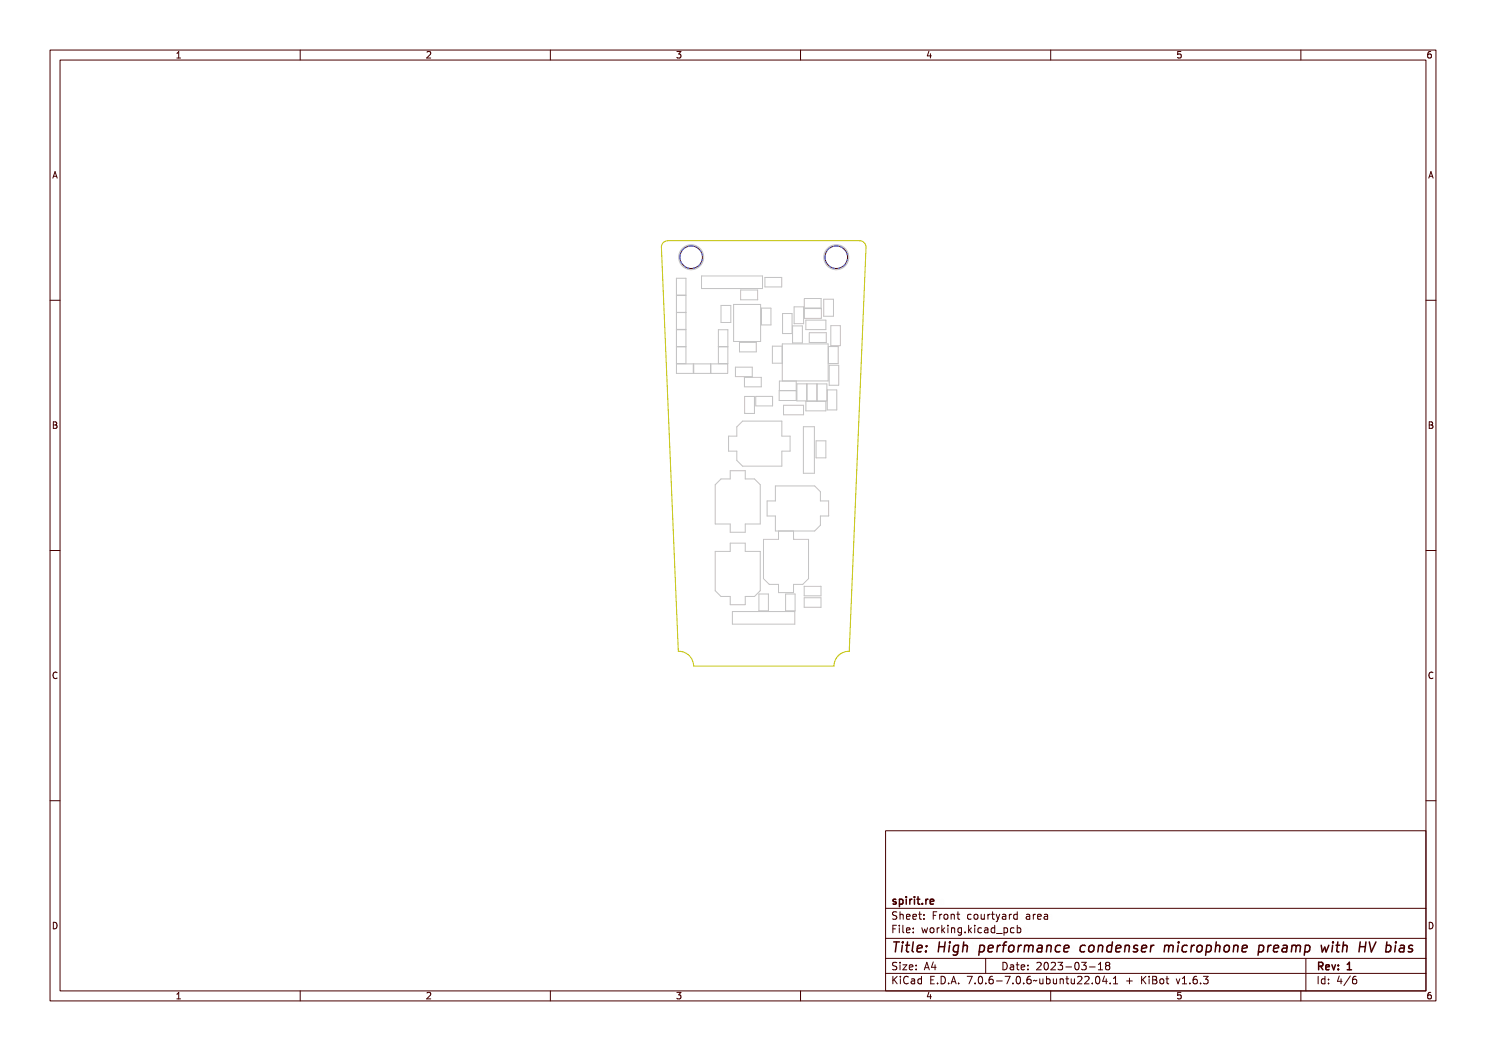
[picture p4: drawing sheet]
<svg xmlns="http://www.w3.org/2000/svg" width="297mm" height="210mm" viewBox="0 0 297 210" stroke-linecap="round" stroke-linejoin="round" font-family="sans-serif">
<g fill="none" stroke="#c2c2c2" stroke-width=".2">
<path d="M135.2 55.6h1.9v3.4h-1.9zM135.2 59h1.9v6.8h-1.9zM140.2 55.1h12.2v2.6h-12.2zM148 57.9h3.4v2h-3.4zM152.9 55.4h3.3v1.9h-3.3zM160.8 59.6h3.3v1.9h-3.3zM164.6 59.8h2v3.4h-2zM135.2 65.9h1.9v3.3h-1.9zM135.2 72.7h1.9v-3.4h-1.9v5.3h3.4v-1.9h-3.4M135.2 62.4h1.9M135.2 62.5h1.9M138.7 72.7h3.3v1.9h-3.3z"/>
<path d="M143.6 65.9h1.9v3.3h-1.9zM144.1 61h2v3.4h-2zM145.5 72.7h-1.9v-3.4h1.9l-.1 5.3h-3.3v-1.9h3.3M146.6 60.8h5.4v7.4h-5.4zM147 73.4h3.3v1.9h-3.3zM147.8 68.4h3.4v1.9h-3.4zM148.8 75.4h3.4v1.9h-3.4zM148.8 79.2h2v3.4h-2zM151.1 79.2h3.3v1.9h-3.3zM152.2 61.6h1.9v3.3h-1.9zM155.8 78v-1.9h3.3v3.9h-3.4v-1.9l3.4-.1M156.3 69.2h-1.9v3.4h1.9"/>
<path d="M156.4 68.7h9.1v7.4h-9.1zM156.4 62.6h1.9v4h-1.9zM158.4 65.1h2v3.4h-2zM158.7 61.3h1.9v3.4h-1.9zM159.3 76.7h1.9v3.4h-1.9zM160.8 61.7h3.4v1.9h-3.4zM161.1 64h4v1.9h-4zM161.3 76.7h4v3.4h-4zM161.7 66.5h3.4v1.9h-3.4zM163.3 76.7v3.4M165.3 77.9h1.9v4h-1.9zM165.6 69.2h1.9v3.4h-1.9z"/>
<path d="M165.7 73h1.9v4h-1.9zM166.1 65.1h1.9v4h-1.9zM142.9 96.9l1.2-1.2h1.8v-1.6h3v1.6h1.9l1.1 1.2v7.8h-3v1.7h-3v-1.7h-3zM148.4 84.1h7.9v3h1.6v3h-1.6v3h-7.9l-1.1-1.1v-1.9h-1.7v-3h1.7v-1.8zM155 97.1h7.8l1.2 1.2v1.8h1.6v3h-1.6v1.8l-1.2 1.2h-7.8v-3h-1.7v-3h1.7zM156.6 81h4v1.9h-4zM160.6 85.3h2.2v9.3h-2.2zM161.1 80.2h4v1.9h-4zM163.1 88.1h2v3.4h-2zM142.9 110.2h3v-1.7h3v1.7h3v7.8l-1.1 1.2h-1.9v1.6h-3v-1.6h-1.8l-1.2-1.2zM151.7 118.7h1.9v3.4h-1.9zM152.6 107.8h3v-1.7h3v1.7h3v7.8l-1.2 1.2h-1.8v1.6h-3v-1.6h-1.9l-1.1-1.2z"/>
<path d="M157 118.7h1.9v3.4h-1.9zM160.7 117.2h3.4v1.9h-3.4zM160.7 119.4h3.4v1.9h-3.4zM146.4 122.2h12.5v2.5h-12.5z"/>
<circle cx="138.1" cy="51.4" r="2.5"/>
<circle cx="167.1" cy="51.4" r="2.5"/>
</g>
<path d="M132.7 48.3l.8-.2h38.3a1.28 1.28 0 0 1 1.3 1.3l-3.4 80.7a2.96 2.96 0 0 0-3 3h-28.1a2.96 2.96 0 0 0-3-3l-3.4-80.7 .1-.4z" fill="none" stroke="#c2c200" stroke-width=".2"/>
<g fill="none" stroke="#000084" stroke-width=".2">
<circle cx="138.1" cy="51.4" r="2.25"/>
<circle cx="167.1" cy="51.4" r="2.25"/>
</g>
<g fill="none" stroke="#480000" stroke-width=".2">
<path d="M10 10h277v190h-277zM12 12h273v186h-273zM60 10v2M110 10v2M160 10v2M210 10v2M260 10v2M10 60h2M285 60h2M10 110h2M285 110h2M10 160h2"/>
<path d="M285 160h2M177 166h108v32h-108zM60 198v2M110 198v2M160 198v2M177 181.5h108M177 187.5h108M177 191.5h108M177 194.5h108M178.1 195.2h.2v.6l.6-.6h.3l-.6 .6 .6 .8h-.2l-.5-.7-.2 .2v.5h-.2zM178.2 185h.9v.2h-.7v.4h.6v.2h-.6v.7h-.2zM178.3 182.4l.5-.1h.2v.2a.31 .31 0 0 0-.5-.1 .31 .31 0 0 0 0 .5 .5 .5 0 0 1 .6 .6 .5 .5 0 0 1-.8 .2l-.1-.2a.34 .34 0 0 0 .4 .1 .34 .34 0 0 0 .1-.5 .47 .47 0 0 1-.5-.2 .47 .47 0 0 1 .1-.5z"/>
<path d="M178.3 192.5l.5-.1h.2v.2a.31 .31 0 0 0-.5-.1 .31 .31 0 0 0 0 .5 .5 .5 0 0 1 .6 .6 .5 .5 0 0 1-.8 .2l-.1-.2a.34 .34 0 0 0 .4 .1 .34 .34 0 0 0 .1-.5 .47 .47 0 0 1-.5-.2 .47 .47 0 0 1 .1-.5zM179.4 182.2h.2v.6a.35 .35 0 0 1 .4-.1 .35 .35 0 0 1 .2 .4v.6h-.2v-.8h-.4v.8h-.2zM179.5 185.4h.4v.9h.4v.2h-.9v-.2h.3v-.8h-.2zM179.5 192.8h.4v.9h.4v.1h-.9v-.1h.3v-.8h-.2zM179.5 195.6h.4v.9h.4v.1h-.9v-.1h.3v-.8h-.2zM179.7 184.9h.2v.3h-.2zM179.7 192.3h.2v.3h-.2zM179.7 195.1h.2v.3h-.2zM180.6 184.9h.4v1.3l.4 .1v.2l-.5-.2v-1.2h-.3zM180.6 192.8h.8l-.6 .9h.6v.1h-.8l.6-.9h-.6zM180.7 182.8l.1-.1a.49 .49 0 0 1 .5 0 .49 .49 0 0 1 .2 .5h-.8a.42 .42 0 0 0 .3 .4 .42 .42 0 0 0 .4-.1 .47 .47 0 0 1-.4 .3 .47 .47 0 0 1-.4-.3zM180.7 195.4a.4 .4 0 0 1 .4-.3 .4 .4 0 0 1 .4 .3 .56 .56 0 0 0-.8 .4 .56 .56 0 0 0 .5 .7l.3-.1a.43 .43 0 0 1-.5 .3 .43 .43 0 0 1-.4-.4v-.6z"/>
<path d="M180.8 182.9l.4-.1 .1 .3h-.6zM181.8 195.6l.3-.1a.43 .43 0 0 1 .5 .5v.6h-.1v-.1a.38 .38 0 0 1-.5 .2 .38 .38 0 0 1-.2-.5 .38 .38 0 0 1 .4-.2h.3a.35 .35 0 0 0-.3-.4 .35 .35 0 0 0-.4 .2zM181.9 182.8l.1-.1a.49 .49 0 0 1 .5 0 .49 .49 0 0 1 .2 .5h-.8a.42 .42 0 0 0 .3 .4 .42 .42 0 0 0 .5-.1 .47 .47 0 0 1-.5 .3 .47 .47 0 0 1-.4-.3zM181.9 185.5l.1-.1a.49 .49 0 0 1 .5 0 .49 .49 0 0 1 .2 .5h-.8a.42 .42 0 0 0 .3 .4 .42 .42 0 0 0 .5-.1 .47 .47 0 0 1-.5 .3 .47 .47 0 0 1-.4-.3zM181.9 192.9l.1-.1a.49 .49 0 0 1 .5 0 .49 .49 0 0 1 .2 .5h-.8a.42 .42 0 0 0 .3 .4 .42 .42 0 0 0 .5-.1 .47 .47 0 0 1-.5 .3 .47 .47 0 0 1-.4-.3zM182 196.2l.5-.1a.31 .31 0 0 1-.2 .4 .31 .31 0 0 1-.4-.1zM182 182.9l.4-.1 .1 .3h-.6zM182 185.6l.4-.1 .1 .3h-.6zM182 193l.4-.1 .1 .3h-.6zM183 195.7l.4-.2 .2 .2v-.6h.2v1.5h-.2v-.1a.42 .42 0 0 1-.5 .1 .42 .42 0 0 1-.2-.5zM183.2 195.8l.1-.1a.4 .4 0 0 1 .3 .4 .4 .4 0 0 1-.3 .4l-.2-.2zM183.2 182.3h.2v.4h.4v.1h-.4v.7l.4 .1v.1h-.4l-.1-.1-.1-.8h-.3v-.1h.3z"/>
<path d="M183.3 185.4h.2v.3h-.2zM183.3 186.2h.2v.3h-.2zM183.3 192.8h.2v.3h-.2zM183.3 193.6h.2v.2h-.2zM184.5 182.7h.2v.3h-.2zM184.5 183.5h.2v.2h-.2zM185.2 185.4h.2l.2 .8 .1-.5h.2l.2 .5 .1-.8h.2l-.2 1.1h-.2l-.2-.7-.2 .7h-.1zM185.4 195.2h.9v.2h-.7v.4h.6v.2h-.6v.5h.7v.1h-.9zM185.7 192.4h.2l.5 1.4h-.2l-.1-.3h-.5l-.1 .3h-.2zM185.8 192.6l.2 .7h-.4zM186.6 182.3h.9v.2h-.7v.4h.6v.2h-.6v.6h-.2zM186.8 185.6l.1-.1a.39 .39 0 0 1 .4 .4 .39 .39 0 0 1-.4 .4l-.1-.2z"/>
<path d="M186.9 196.4h.2v.2h-.2zM187.1 192.4h.2v.9h.2v.2h-.2v.3h-.2v-.3h-.6zM187.1 192.6v.7h-.4zM187.8 195.2a.76 .76 0 0 1 .9 .7 .76 .76 0 0 1-.9 .7zM188 195.4a.57 .57 0 0 1 .5 .5 .57 .57 0 0 1-.5 .6zM188 182.7h.2v.2v-.1a.29 .29 0 0 1 .3-.2 .29 .29 0 0 1 .3 .3 .37 .37 0 0 0-.5-.1 .37 .37 0 0 0-.1 .4v.5h-.2zM188 185.4h.2v.2v-.1a.29 .29 0 0 1 .3-.2 .29 .29 0 0 1 .3 .3 .37 .37 0 0 0-.5-.1 .37 .37 0 0 0-.1 .4v.6h-.2zM189.1 184.9h.1v.9l.5-.4h.2l-.4 .4 .5 .7h-.2l-.4-.6-.2 .1v.5h-.1zM189.2 182.9l.1-.1a.39 .39 0 0 1 .4 .4 .39 .39 0 0 1-.4 .4l-.1-.2zM189.3 196.4h.3v.2h-.3zM190.2 182.7h.2v.1a.35 .35 0 0 1 .4-.1 .35 .35 0 0 1 .3 .4v.6h-.2l-.1-.8h-.3l-.1 .8h-.2zM190.3 185.4h.4v.9h.4v.2h-.9v-.2h.4v-.8h-.3z"/>
<path d="M190.5 195.2h.3l.4 1.4h-.2l-.1-.3h-.5l-.1 .3h-.2zM190.6 184.9h.1v.3h-.1zM190.6 195.4l.2 .7h-.4zM191.4 185.4h.2v.1a.35 .35 0 0 1 .4-.1 .35 .35 0 0 1 .3 .4v.7h-.2l-.1-.9h-.3l-.1 .9h-.2zM191.7 182.3h.1v.4h.4v.1h-.4v.7l.4 .1v.1h-.4l-.1-.1v-.8h-.3v-.1h.3zM191.7 196.4h.3v.2h-.3zM192.7 185.5l.3-.2 .3 .2v-.1h.2v1a.53 .53 0 0 1-.8 .4v-.2a.36 .36 0 0 0 .4 .1 .36 .36 0 0 0 .2-.4l-.1 .1a.53 .53 0 0 1-.7-.3 .53 .53 0 0 1 .2-.6zM192.8 185.6l.1-.1a.39 .39 0 0 1 .4 .4 .39 .39 0 0 1-.4 .4l-.1-.2zM193.8 195.2h.9l-.5 1.4h-.2l.5-1.2h-.7zM194 182.8a.39 .39 0 0 1 .4-.2 .39 .39 0 0 1 .3 .3 .4 .4 0 0 0-.6 0 .4 .4 0 0 0 0 .6 .4 .4 0 0 0 .6 0 .45 .45 0 0 1-.6 .3 .45 .45 0 0 1-.3-.6zM194.1 186.2h.3v.3h-.3zM195.1 184.9h.2v.9l.4-.4h.3l-.5 .4 .5 .7h-.2l-.4-.6-.1 .1v.5h-.2z"/>
<path d="M195.2 182.9l.1-.1a.39 .39 0 0 1 .4 .4 .39 .39 0 0 1-.4 .4l-.1-.2zM195.3 196.4h.3v.2h-.3zM196.2 182.7h.2v.8l.2 .1 .3-.2v-.7h.2v1h-.2v-.1a.35 .35 0 0 1-.4 .2 .35 .35 0 0 1-.3-.5zM196.3 185.4h.5v.9h.3v.2h-.9v-.2h.4v-.8h-.3zM196.3 195.4a.57 .57 0 0 1 .7 0 .57 .57 0 0 1 .1 .8 .5 .5 0 0 1-.6 .5 .5 .5 0 0 1-.3-.8zM196.5 195.4a.61 .61 0 0 1 .4 1l-.1 .1a.61 .61 0 0 1-.4-1zM196.6 184.9h.2v.3h-.2zM197 191.5v3M197.6 185.5a.39 .39 0 0 1 .4-.2 .39 .39 0 0 1 .3 .3 .4 .4 0 0 0-.6 0 .4 .4 0 0 0 0 .6 .4 .4 0 0 0 .6 0 .45 .45 0 0 1-.6 .3 .45 .45 0 0 1-.3-.6zM197.6 182.7h.2v.2v-.1a.29 .29 0 0 1 .4-.2 .29 .29 0 0 1 .2 .3 .37 .37 0 0 0-.4-.1 .37 .37 0 0 0-.2 .4v.5h-.2zM197.7 196.4h.3v.2h-.3zM198.7 185.4l.2-.1a.43 .43 0 0 1 .6 .5v.7h-.2v-.2a.38 .38 0 0 1-.5 .2 .38 .38 0 0 1-.2-.5 .38 .38 0 0 1 .5-.2h.2a.35 .35 0 0 0-.3-.4 .35 .35 0 0 0-.3 .2z"/>
<path d="M198.7 195.4a.38 .38 0 0 1 .4-.3 .38 .38 0 0 1 .3 .3 .43 .43 0 0 0-.5 0 .43 .43 0 0 0-.1 .5 .46 .46 0 0 1 .7 .1 .46 .46 0 0 1-.2 .6 .46 .46 0 0 1-.7-.2zM198.8 186l.5-.1a.31 .31 0 0 1-.1 .4 .31 .31 0 0 1-.4-.1zM198.9 182.3h.2v.4h.4v.1h-.4v.7l.4 .1v.1h-.4l-.2-.1v-.8h-.3v-.1h.3zM199.8 182.7h.1l.4 .8 .3-.8h.2l-.3 .7a.68 .68 0 0 1-.7 .8l.4-.5zM199.9 185.5l.3-.2 .3 .2v-.6h.2v1.6h-.2v-.2a.42 .42 0 0 1-.5 .1 .42 .42 0 0 1-.2-.5zM200 196h.5v.2h-.5zM200 185.6l.1-.1a.39 .39 0 0 1 .4 .4 .39 .39 0 0 1-.4 .4l-.1-.2zM200.1 192.4a.76 .76 0 0 1 1 .7 .76 .76 0 0 1-1 .7zM200.3 192.6a.57 .57 0 0 1 .6 .5 .57 .57 0 0 1-.6 .6zM200.9 186.8l1.2 .1zM201 195.2h.9l-.5 1.4h-.2l.5-1.2h-.7zM201.1 182.7l.2-.1a.43 .43 0 0 1 .6 .5v.6h-.2v-.1a.38 .38 0 0 1-.5 .2 .38 .38 0 0 1-.2-.5 .38 .38 0 0 1 .5-.2h.2a.35 .35 0 0 0-.2-.4 .35 .35 0 0 0-.4 .2z"/>
<path d="M201.2 183.3l.5-.1a.31 .31 0 0 1-.1 .4 .31 .31 0 0 1-.4-.1zM201.4 192.8l.3-.1a.43 .43 0 0 1 .5 .5v.6h-.1v-.1a.38 .38 0 0 1-.5 .2 .38 .38 0 0 1-.2-.5 .38 .38 0 0 1 .4-.2h.3a.35 .35 0 0 0-.3-.4 .35 .35 0 0 0-.4 .2zM201.6 193.4l.5-.1a.31 .31 0 0 1-.2 .4 .31 .31 0 0 1-.4-.1zM202.2 185.4h.2v.1a.53 .53 0 0 1 .8 .3 .53 .53 0 0 1-.6 .7l-.2-.2v.6h-.2zM202.4 182.7h.2v.2l.1-.1a.29 .29 0 0 1 .3-.2 .29 .29 0 0 1 .2 .3 .37 .37 0 0 0-.4-.1 .37 .37 0 0 0-.2 .4v.5h-.2zM202.5 185.6l.1-.1a.4 .4 0 0 1 .4 .4 .4 .4 0 0 1-.4 .4l-.2-.2zM202.5 196.4h.3v.2h-.3zM202.8 192.4h.2v.4h.4v.1h-.4v.7l.4 .1v.1h-.4l-.2-.1v-.8h-.3v-.1h.3zM203.5 182.8l.3-.2 .3 .2v-.6h.2v1.5h-.2v-.1a.42 .42 0 0 1-.5 .1 .42 .42 0 0 1-.2-.5zM203.5 195.4a.57 .57 0 0 1 .8 0 .57 .57 0 0 1 0 .8 .5 .5 0 0 1-.6 .5 .5 .5 0 0 1-.3-.8zM203.6 185.5a.39 .39 0 0 1 .4-.2 .39 .39 0 0 1 .3 .3 .4 .4 0 0 0-.5 0 .4 .4 0 0 0 0 .6 .4 .4 0 0 0 .5 0 .45 .45 0 0 1-.6 .3 .45 .45 0 0 1-.2-.6zM203.6 182.9l.1-.1a.4 .4 0 0 1 .4 .4 .4 .4 0 0 1-.4 .4l-.1-.2z"/>
<path d="M203.7 195.4a.61 .61 0 0 1 .4 1l-.1 .1a.61 .61 0 0 1-.3-1zM203.9 192.9l.1-.1a.49 .49 0 0 1 .5 0 .49 .49 0 0 1 .2 .5h-.8a.42 .42 0 0 0 .3 .4 .42 .42 0 0 0 .5-.1 .47 .47 0 0 1-.5 .3 .47 .47 0 0 1-.4-.3zM204 193l.4-.1 .1 .3h-.6zM204.7 184.9h.1v.6a.53 .53 0 0 1 .8 .3 .53 .53 0 0 1-.6 .7l-.2-.2v.2h-.1zM204.9 185.6l.1-.1a.39 .39 0 0 1 .4 .4 .39 .39 0 0 1-.4 .4l-.1-.2zM204.9 196.4h.3v.2h-.3zM205.3 192.8h.2v.3h-.2zM205.3 193.6h.2v.2h-.2zM205.9 182.7l.3-.1a.43 .43 0 0 1 .5 .5v.6h-.2v-.1a.38 .38 0 0 1-.5 .2 .38 .38 0 0 1-.2-.5 .38 .38 0 0 1 .5-.2h.2a.35 .35 0 0 0-.2-.4 .35 .35 0 0 0-.4 .2zM205.9 195.4a.38 .38 0 0 1 .4-.3 .38 .38 0 0 1 .3 .3 .43 .43 0 0 0-.5 0 .43 .43 0 0 0-.1 .5 .46 .46 0 0 1 .7 .1 .46 .46 0 0 1-.2 .6 .46 .46 0 0 1-.6-.2zM206.1 183.3l.4-.1a.31 .31 0 0 1-.1 .4 .31 .31 0 0 1-.4-.1zM207 196l1-.1a.49 .49 0 0 1-.8 .1l-.2 .2z"/>
<path d="M207.2 182.7h.2v.2l.1-.1a.29 .29 0 0 1 .3-.2 .29 .29 0 0 1 .2 .3 .37 .37 0 0 0-.4-.1 .37 .37 0 0 0-.2 .4v.5h-.2zM207.4 192.5a.53 .53 0 0 1 .8 .1 .53 .53 0 0 1-.3 .7l-.3 .4h.7v.1h-.9l.3-.5a.4 .4 0 0 0 .3-.4 .4 .4 0 0 0-.3-.4l-.3 .2zM208.3 195.6h.1l.1 .8 .2 .1 .2-.2v-.7h.2v1h-.2v-.1a.35 .35 0 0 1-.4 .2 .35 .35 0 0 1-.2-.5zM208.3 182.8l.2-.1a.49 .49 0 0 1 .5 0 .49 .49 0 0 1 .2 .5h-.8a.42 .42 0 0 0 .3 .4 .42 .42 0 0 0 .4-.1 .47 .47 0 0 1-.4 .3 .47 .47 0 0 1-.4-.3zM208.5 182.9l.3-.1 .2 .3h-.6zM208.7 192.6a.57 .57 0 0 1 .7 0 .57 .57 0 0 1 .1 .8 .5 .5 0 0 1-.6 .5 .5 .5 0 0 1-.3-.8zM208.9 192.6a.61 .61 0 0 1 .3 1l-.1 .1a.61 .61 0 0 1-.3-1zM209.5 195.1h.2v.6a.53 .53 0 0 1 .7 .3 .53 .53 0 0 1-.6 .7l-.1-.2v.1h-.2zM209.5 182.7l.3-.1a.43 .43 0 0 1 .5 .5v.6h-.2v-.1a.38 .38 0 0 1-.5 .2 .38 .38 0 0 1-.2-.5 .38 .38 0 0 1 .5-.2h.2a.35 .35 0 0 0-.2-.4 .35 .35 0 0 0-.4 .2zM209.7 183.3l.4-.1a.31 .31 0 0 1-.1 .4 .31 .31 0 0 1-.4-.1zM209.7 195.8l.1-.1a.4 .4 0 0 1 .4 .4 .4 .4 0 0 1-.4 .4l-.1-.2zM209.8 192.5a.53 .53 0 0 1 .8 .1 .53 .53 0 0 1-.3 .7l-.3 .4h.7v.1h-.9l.3-.5a.4 .4 0 0 0 .3-.4 .4 .4 0 0 0-.3-.4l-.3 .2z"/>
<path d="M210 198v2M210.7 195.6h.2v.8l.2 .1 .2-.2v-.7h.2v1h-.2v-.1a.35 .35 0 0 1-.4 .2 .35 .35 0 0 1-.2-.5zM211 192.4a.46 .46 0 0 1 .6 0 .46 .46 0 0 1 .1 .6l-.1 .1a.47 .47 0 0 1 .2 .7 .47 .47 0 0 1-.7 0l-.1-.2a.35 .35 0 0 0 .5 .1 .35 .35 0 0 0 0-.5h-.3v-.2a.29 .29 0 0 0 .4-.1 .29 .29 0 0 0-.1-.4 .29 .29 0 0 0-.4 .1h-.1zM211.9 195.6h.2v.1a.35 .35 0 0 1 .4-.1 .35 .35 0 0 1 .2 .4v.6h-.2v-.8h-.4v.8h-.2zM212.4 193.2h.5v.2h-.5zM213.3 195.2h.2v.4h.4v.1h-.4v.7l.4 .1v.1h-.4l-.2-.1v-.8h-.3v-.1h.3zM213.5 192.6a.57 .57 0 0 1 .7 0 .57 .57 0 0 1 .1 .8 .5 .5 0 0 1-.6 .5 .5 .5 0 0 1-.3-.8zM213.7 192.6a.61 .61 0 0 1 .3 1v.1a.61 .61 0 0 1-.4-1zM214.3 195.6h.2v.8l.2 .1 .2-.2v-.7h.2v1h-.2v-.1a.35 .35 0 0 1-.4 .2 .35 .35 0 0 1-.2-.5zM214.6 192.4a.46 .46 0 0 1 .6 0 .46 .46 0 0 1 .1 .6l-.1 .1a.47 .47 0 0 1 .2 .7 .47 .47 0 0 1-.7 0l-.1-.2a.35 .35 0 0 0 .5 .1 .35 .35 0 0 0 0-.5h-.3v-.2a.29 .29 0 0 0 .4-.1 .29 .29 0 0 0-.1-.4 .29 .29 0 0 0-.4 .1h-.1zM215.5 195.3a.53 .53 0 0 1 .8 .1 .53 .53 0 0 1-.3 .7l-.3 .4h.6v.1h-.9l.4-.5a.4 .4 0 0 0 .3-.4 .4 .4 0 0 0-.3-.4l-.3 .2zM216 193.2h.5v.2h-.5z"/>
<path d="M216.7 195.3a.53 .53 0 0 1 .8 .1 .53 .53 0 0 1-.3 .7l-.3 .4h.6v.1h-.9l.4-.5a.4 .4 0 0 0 .3-.4 .4 .4 0 0 0-.3-.4l-.3 .2zM217.1 192.5l.5-.1v1.3h.3v.1h-.8v-.1h.3v-1.1h-.3zM218.2 196.4h.2v.2h-.2zM218.3 192.5a.41 .41 0 0 1 .7-.1 .41 .41 0 0 1-.2 .7 .42 .42 0 0 1 .2 .6 .42 .42 0 0 1-.7 0 .42 .42 0 0 1 .2-.6l-.3-.2zM219.2 195.4a.57 .57 0 0 1 .7 0 .57 .57 0 0 1 .1 .8 .5 .5 0 0 1-.7 .5 .5 .5 0 0 1-.3-.8zM219.4 195.4a.61 .61 0 0 1 .3 1l-.1 .1a.61 .61 0 0 1-.3-1zM219.5 193.8h.9M219.8 192.5l.2-.2v1.5M220.8 195.2h.2v.9h.2v.2h-.2v.3h-.2v-.3h-.6zM220.8 195.4v.7h-.4zM221.2 192.9l-.2 .3v.3l.2 .3h.3l.3-.3-.1-.4-.2-.2M221.2 192.9l-.2-.3 .2-.3h.3l.3 .3-.3 .3"/>
<path d="M221.2 192.9h.3M221.8 196.4h.2v.2h-.2zM222.8 195.3l.5-.1v1.3h.3v.1h-.8v-.1h.3v-1.1h-.3zM225.4 195.5h.2v.4h.4v.2h-.4v.4h-.2v-.4h-.4v-.2h.4zM227.5 195.2h.2v.6l.6-.6h.2l-.6 .6 .6 .8h-.2l-.5-.7-.1 .2v.5h-.2zM228.8 195.6h.4v.9h.4v.1h-.9v-.1h.4v-.8h-.3zM229.1 195.1h.1v.3h-.1zM229.9 195.2h.4a.35 .35 0 0 1 .5 .2 .35 .35 0 0 1-.3 .5 .41 .41 0 0 1 .3 .5 .41 .41 0 0 1-.5 .2h-.4zM230.1 196h.2a.27 .27 0 0 1 .3 .2 .27 .27 0 0 1-.3 .3h-.2zM230.1 195.4h.2a.23 .23 0 0 1 .3 .2 .23 .23 0 0 1-.3 .2h-.2zM231.3 195.8l.1-.1a.39 .39 0 0 1 .4 .4 .39 .39 0 0 1-.4 .4l-.1-.2zM232.6 195.2h.1v.4h.4v.1h-.4l.1 .7 .3 .1v.1h-.3l-.2-.1v-.8h-.3v-.1h.3z"/>
<path d="M234.6 195.6h.2l.3 .9 .4-.9h.2l-.4 1h-.3zM236 195.3l.5-.1v1.3h.3v.1h-.8v-.1h.3v-1.1h-.3zM237.4 196.4h.3v.2h-.3zM238.4 195.4a.38 .38 0 0 1 .4-.3 .38 .38 0 0 1 .3 .3 .43 .43 0 0 0-.5 0 .43 .43 0 0 0-.1 .5 .46 .46 0 0 1 .7 .1 .46 .46 0 0 1-.2 .6 .46 .46 0 0 1-.7-.2zM239.8 196.4h.3v.2h-.3zM240.7 195.2a.46 .46 0 0 1 .6 0 .46 .46 0 0 1 .1 .6l-.1 .1a.47 .47 0 0 1 .2 .7 .47 .47 0 0 1-.7 0l-.1-.2a.35 .35 0 0 0 .5 .1 .35 .35 0 0 0 0-.5l-.3-.1v-.1a.29 .29 0 0 0 .4-.1 .29 .29 0 0 0-.1-.4 .29 .29 0 0 0-.4 .1h-.1zM260 198v2M261 191.5v6.5M263.2 195.2h.8v.2h-.3v1.1h.3v.1h-.8v-.1h.3v-1.1h-.3zM264.4 195.7l.3-.2 .3 .2v-.6h.2v1.5h-.2v-.1a.42 .42 0 0 1-.5 .1 .42 .42 0 0 1-.2-.5zM264.6 195.8l.1-.1a.4 .4 0 0 1 .3 .4 .4 .4 0 0 1-.3 .4l-.2-.2zM265.9 195.6h.2v.3h-.2z"/>
<path d="M265.9 196.4h.2v.2h-.2zM268.5 195.2h.2v.9h.2v.2h-.2v.3h-.2v-.3h-.6zM268.5 195.4v.7h-.4zM269.9 195.2h.2l-.8 1.6h-.2zM270.5 195.4a.38 .38 0 0 1 .4-.3 .38 .38 0 0 1 .3 .3 .43 .43 0 0 0-.5 0 .43 .43 0 0 0-.2 .5 .46 .46 0 0 1 .7 .1 .46 .46 0 0 1-.2 .6 .46 .46 0 0 1-.6-.2z"/>
<circle cx="187" cy="185.9" r=".53"/>
<circle cx="189.4" cy="183.2" r=".53"/>
<circle cx="195.4" cy="183.2" r=".53"/>
<circle cx="196.7" cy="195.9" r=".13"/>
<circle cx="199.1" cy="196.2" r=".32"/>
<circle cx="203.9" cy="195.9" r=".13"/>
<circle cx="206.3" cy="196.2" r=".32"/>
<circle cx="209" cy="193.1" r=".13"/>
<circle cx="213.8" cy="193.1" r=".13"/>
<circle cx="218.7" cy="193.4" r=".29"/>
<circle cx="218.7" cy="192.8" r=".25"/>
<circle cx="219.5" cy="195.9" r=".13"/>
<circle cx="231.5" cy="196.1" r=".53"/>
<circle cx="238.8" cy="196.2" r=".32"/>
<circle cx="270.9" cy="196.2" r=".32"/>
</g>
<g fill="none" stroke="#480000" stroke-width=".3">
<path d="M178.3 179.7l.5-.1 .1 .1v.1a.25 .25 0 0 0-.3 0 .25 .25 0 0 0-.2 .2 .38 .38 0 0 1 .6 .3 .38 .38 0 0 1-.4 .5l-.4-.1v-.2a.31 .31 0 0 0 .4 .1 .31 .31 0 0 0 .2-.3 .42 .42 0 0 1-.5-.1 .42 .42 0 0 1 0-.5zM179.4 179.7h.2v.1a.53 .53 0 0 1 .8 .3 .53 .53 0 0 1-.6 .7l-.2-.2v.6h-.2zM179.6 179.9l.1-.1a.4 .4 0 0 1 .4 .4 .4 .4 0 0 1-.4 .4l-.1-.2zM180.7 179.7h.4v.9h.4v.1h-.9v-.1h.3v-.8h-.2zM180.9 179.2h.2v.3h-.2zM182 179.7h.1v.2l.1-.1a.29 .29 0 0 1 .3-.2 .29 .29 0 0 1 .2 .3 .37 .37 0 0 0-.4-.1 .37 .37 0 0 0-.2 .4v.5h-.1zM183.1 179.7h.4v.9h.4v.1h-.9v-.1h.3v-.8h-.2zM183.3 179.2h.2v.3h-.2zM184.4 179.3h.2v.4h.4v.1h-.4v.7l.4 .1v.1h-.4l-.1-.1-.1-.8h-.3v-.1h.3zM186.8 179.7h.2v.2v-.1a.29 .29 0 0 1 .3-.2 .29 .29 0 0 1 .3 .3 .37 .37 0 0 0-.5-.1 .37 .37 0 0 0-.1 .4v.5h-.2zM187.9 179.8l.1-.1a.49 .49 0 0 1 .6 0 .49 .49 0 0 1 .1 .5h-.8a.42 .42 0 0 0 .3 .4 .42 .42 0 0 0 .5-.1 .47 .47 0 0 1-.5 .3 .47 .47 0 0 1-.4-.3zM188 179.9l.4-.1 .1 .3h-.6z"/>
<path d="M178.1 188.4h1.4v.2h-.6v1.7h-.2v-1.7h-.6zM179.9 188.8h.7v1.3h.4v.2h-1.2v-.2h.5v-1.1h-.4zM180.3 188.3h.3v.3h-.3zM181.8 188.4h.2v.4h.6v.2h-.6v1l.6 .1v.2a.55 .55 0 0 1-.8-.5v-.8h-.4v-.2h.4zM183 188.3h.6l.1 1.6 .1 .2h.4v.2a.54 .54 0 0 1-.8-.5v-1.4h-.4zM184.8 189a.65 .65 0 0 1 .8-.1 .65 .65 0 0 1 .3 .7h-1.1a.56 .56 0 0 0 .4 .5 .56 .56 0 0 0 .6-.1v.2a.81 .81 0 0 1-1.1-.1 .81 .81 0 0 1 .1-1.1zM185 189.1l.4-.1 .2 .4h-.8zM185.7 180.5h.2v.2h-.2zM186.7 188.9h.3v.4h-.3zM186.7 189.9h.3v.4h-.3zM189.4 188.4h.3v.8h.7v-.8h.3v1.9h-.3v-.9h-.7v.9h-.3zM191.2 188.8h.6v1.3h.5v.2h-1.2v-.2h.4v-1.1h-.3z"/>
<path d="M191.5 188.3h.3v.3h-.3zM192.7 189l.5-.2 .4 .2v-.2h.2v1.4a.68 .68 0 0 1-1 .6v-.2a.49 .49 0 0 0 .5 0 .49 .49 0 0 0 .3-.5 .55 .55 0 0 1-.7 .1 .55 .55 0 0 1-.3-.6zM192.9 189.2l.2-.2a.52 .52 0 0 1 .5 .6 .52 .52 0 0 1-.5 .5l-.2-.3zM194.3 188.3h.2v.8a.47 .47 0 0 1 .6-.3 .47 .47 0 0 1 .3 .6v.9h-.2v-1.1l-.3-.2-.3 .3-.1 1h-.2zM197.5 188.8h.2v.2a.56 .56 0 0 1 .8-.1 .56 .56 0 0 1 .2 .7 .55 .55 0 0 1-.2 .7 .55 .55 0 0 1-.8-.2v.8h-.2zM197.8 189.2l.1-.2a.53 .53 0 0 1 .5 .6 .53 .53 0 0 1-.5 .5l-.1-.3zM199.2 189a.65 .65 0 0 1 .8-.1 .65 .65 0 0 1 .3 .7h-1a.56 .56 0 0 0 .3 .5 .56 .56 0 0 0 .7-.1v.2a.81 .81 0 0 1-1.1-.1 .81 .81 0 0 1 0-1.1zM199.4 189.1l.5-.1 .2 .4h-.8zM200.9 188.8h.3v.3a.4 .4 0 0 1 .4-.3 .4 .4 0 0 1 .4 .3 .48 .48 0 0 0-.6 0 .48 .48 0 0 0-.2 .5v.7h-.3zM202.3 188.8l.4-.1a.4 .4 0 0 1 .5-.4h.3v.2h-.5l-.1 .3h.6v.2h-.6v1.3h-.2v-1.3h-.4zM204.2 189.2l.1-.2a.53 .53 0 0 1 .5 .6 .53 .53 0 0 1-.5 .5l-.2-.3zM205.8 188.8h.2v.3a.4 .4 0 0 1 .4-.3 .4 .4 0 0 1 .4 .3 .48 .48 0 0 0-.6 0 .48 .48 0 0 0-.2 .5v.7h-.2z"/>
<path d="M207 188.8h.2v.2a.29 .29 0 0 1 .3-.2 .29 .29 0 0 1 .3 .2 .32 .32 0 0 1 .4-.2 .32 .32 0 0 1 .1 .4l.1 1.1h-.3v-1.1l-.1-.2-.2 .2v1.1h-.2v-1.1l-.2-.2-.2 .2v1.1h-.2zM208.8 188.9a.67 .67 0 0 1 .7-.1 .67 .67 0 0 1 .4 .7v.8h-.3v-.2a.51 .51 0 0 1-.6 .2 .51 .51 0 0 1-.3-.6 .51 .51 0 0 1 .6-.3h.3a.47 .47 0 0 0-.3-.4 .47 .47 0 0 0-.5 .1zM209 189.6h.6a.42 .42 0 0 1-.2 .5 .42 .42 0 0 1-.5-.1zM210.3 188.8h.3v.3a.47 .47 0 0 1 .6-.3 .47 .47 0 0 1 .3 .6v.9h-.3v-1.1l-.3-.2-.3 .3v1h-.3zM212.1 189l.7-.2 .3 .1v.3a.53 .53 0 0 0-.8 0 .53 .53 0 0 0 0 .7 .53 .53 0 0 0 .8 .1v.2a.77 .77 0 0 1-1-.2 .77 .77 0 0 1 0-1zM213.6 189a.65 .65 0 0 1 .8-.1 .65 .65 0 0 1 .3 .7h-1a.56 .56 0 0 0 .4 .5 .56 .56 0 0 0 .6-.1v.2a.81 .81 0 0 1-1.1-.1 .81 .81 0 0 1 0-1.1zM213.8 189.1l.5-.1 .2 .4h-.8zM216.9 189l.7-.2 .3 .1v.3a.53 .53 0 0 0-.7 0 .53 .53 0 0 0 0 .7 .53 .53 0 0 0 .7 .1v.2a.77 .77 0 0 1-1-.2 .77 .77 0 0 1 0-1zM218.6 189.2l.2-.2a.53 .53 0 0 1 .5 .6 .53 .53 0 0 1-.5 .5l-.2-.3zM220 188.8h.2v.3a.47 .47 0 0 1 .6-.3 .47 .47 0 0 1 .3 .6v.9h-.3v-1.1l-.2-.2-.4 .3v1h-.2zM221.6 189l.4-.2 .4 .2v-.7h.3v2h-.3v-.2a.56 .56 0 0 1-.7 .2 .56 .56 0 0 1-.2-.7zM221.8 189.2l.1-.2a.53 .53 0 0 1 .5 .6 .53 .53 0 0 1-.5 .5l-.1-.3z"/>
<path d="M223.3 189a.65 .65 0 0 1 .8-.1 .65 .65 0 0 1 .3 .7h-1.1a.56 .56 0 0 0 .4 .5 .56 .56 0 0 0 .6-.1v.2a.81 .81 0 0 1-1.1-.1 .81 .81 0 0 1 .1-1.1zM223.5 189.1l.4-.1 .2 .4h-.8zM224.8 188.8h.2v.3a.47 .47 0 0 1 .6-.3 .47 .47 0 0 1 .3 .6v.9h-.2l-.1-1.1-.2-.2-.4 .3v1h-.2zM226.6 188.9l.6-.1 .2 .1v.2a.37 .37 0 0 0-.4-.1 .37 .37 0 0 0-.3 .4 .56 .56 0 0 1 .6 .2 .56 .56 0 0 1 0 .6l-.8 .1-.1-.1v-.2a.45 .45 0 0 0 .5 .1 .45 .45 0 0 0 .3-.3l-.1-.1a.52 .52 0 0 1-.5-.2 .52 .52 0 0 1 0-.6zM228.1 189a.65 .65 0 0 1 .8-.1 .65 .65 0 0 1 .3 .7h-1.1a.56 .56 0 0 0 .4 .5 .56 .56 0 0 0 .6-.1v.2a.81 .81 0 0 1-1-.1 .81 .81 0 0 1 0-1.1zM228.3 189.1l.4-.1 .2 .4h-.7zM229.8 188.8h.3v.3a.4 .4 0 0 1 .4-.3 .4 .4 0 0 1 .3 .3 .48 .48 0 0 0-.5 0 .48 .48 0 0 0-.2 .5v.7h-.3zM232.7 188.8h.2v.2a.29 .29 0 0 1 .3-.2 .29 .29 0 0 1 .2 .2 .32 .32 0 0 1 .4-.2 .32 .32 0 0 1 .2 .4v1.1h-.2v-1.1l-.2-.2-.1 .2v1.1h-.2l-.1-1.1-.1-.2-.2 .2v1.1h-.2zM234.5 188.8h.6v1.3h.5v.2h-1.2v-.2h.5v-1.1h-.4zM234.9 188.3h.2v.3h-.2zM236.2 189l.6-.2 .3 .1v.3a.53 .53 0 0 0-.7 0 .53 .53 0 0 0 0 .7 .53 .53 0 0 0 .7 .1v.2a.77 .77 0 0 1-1-.2 .77 .77 0 0 1 .1-1zM237.8 188.8h.3v.3a.4 .4 0 0 1 .4-.3 .4 .4 0 0 1 .4 .3 .48 .48 0 0 0-.6 0 .48 .48 0 0 0-.2 .5v.7h-.3z"/>
<path d="M239.5 189.2l.1-.2a.53 .53 0 0 1 .5 .6 .53 .53 0 0 1-.5 .5l-.2-.3zM240.8 188.8h.3v.2a.56 .56 0 0 1 .7-.1 .56 .56 0 0 1 .2 .7 .55 .55 0 0 1-.2 .7 .55 .55 0 0 1-.7-.2v.8h-.3zM241.2 189.2l.1-.2a.53 .53 0 0 1 .5 .6 .53 .53 0 0 1-.5 .5l-.2-.3zM242.4 188.3h.3v.8a.47 .47 0 0 1 .6-.3 .47 .47 0 0 1 .2 .6v.9h-.2v-1.1l-.3-.2-.3 .3v1h-.3zM244.3 189.2l.1-.2a.53 .53 0 0 1 .6 .6 .53 .53 0 0 1-.6 .5l-.2-.3zM245.6 188.8h.3v.3a.47 .47 0 0 1 .6-.3 .47 .47 0 0 1 .3 .6v.9h-.3v-1.1l-.3-.2-.3 .3v1h-.3zM247.3 189a.65 .65 0 0 1 .8-.1 .65 .65 0 0 1 .3 .7h-1a.56 .56 0 0 0 .4 .5 .56 .56 0 0 0 .6-.1v.2a.81 .81 0 0 1-1.1-.1 .81 .81 0 0 1 0-1.1zM247.5 189.1l.5-.1 .2 .4h-.8zM250.5 188.8h.2v.2a.56 .56 0 0 1 .7-.1 .56 .56 0 0 1 .2 .7 .55 .55 0 0 1-.2 .7 .55 .55 0 0 1-.7-.2v.8h-.2zM250.8 189.2l.1-.2a.53 .53 0 0 1 .5 .6 .53 .53 0 0 1-.5 .5l-.2-.3zM252.3 188.8h.2v.3a.4 .4 0 0 1 .4-.3 .4 .4 0 0 1 .4 .3 .48 .48 0 0 0-.5 0 .48 .48 0 0 0-.3 .5v.7h-.2zM253.8 189a.65 .65 0 0 1 .8-.1 .65 .65 0 0 1 .3 .7h-1.1a.56 .56 0 0 0 .4 .5 .56 .56 0 0 0 .6-.1v.2a.81 .81 0 0 1-1.1-.1 .81 .81 0 0 1 .1-1.1z"/>
<path d="M254 189.1l.4-.1 .2 .4h-.8zM255.3 188.9a.67 .67 0 0 1 .7-.1 .67 .67 0 0 1 .4 .7v.8h-.2v-.2a.51 .51 0 0 1-.7 .2 .51 .51 0 0 1-.3-.6 .51 .51 0 0 1 .6-.3h.4a.47 .47 0 0 0-.4-.4 .47 .47 0 0 0-.5 .1zM255.5 189.6h.7a.42 .42 0 0 1-.2 .5 .42 .42 0 0 1-.6-.1zM256.8 188.8h.2v.2a.29 .29 0 0 1 .2-.2 .29 .29 0 0 1 .3 .2 .32 .32 0 0 1 .4-.2 .32 .32 0 0 1 .2 .4v1.1h-.2v-1.1l-.2-.2-.2 .2v1.1h-.2v-1.1l-.2-.2-.1 .2v1.1h-.2zM258.5 188.8h.2v.2a.56 .56 0 0 1 .7-.1 .56 .56 0 0 1 .3 .7 .55 .55 0 0 1-.3 .7 .55 .55 0 0 1-.7-.2v.8h-.2zM258.8 189.2l.1-.2a.53 .53 0 0 1 .5 .6 .53 .53 0 0 1-.5 .5l-.2-.3zM261.4 188.8h.3l.2 1.2 .2-.7h.2l.2 .7 .3-1.2h.2l-.3 1.5h-.2l-.3-.8-.2 .8h-.2zM263.1 192.4a.73 .73 0 0 1 .9 .2v.3l-.3 .3 .5 .6h-.2l-.3-.4-.2-.2h-.2v.6h-.2zM263.3 192.6h.2a.26 .26 0 0 1 .3 .2 .26 .26 0 0 1-.2 .3h-.3zM263.4 188.8h.6v1.3h.5v.2h-1.2v-.2h.4v-1.1h-.3zM263.7 188.3h.3v.3h-.3zM264.5 192.9l.1-.1a.49 .49 0 0 1 .5 0 .49 .49 0 0 1 .2 .5h-.8a.42 .42 0 0 0 .3 .4 .42 .42 0 0 0 .4-.1 .47 .47 0 0 1-.4 .3 .47 .47 0 0 1-.4-.3z"/>
<path d="M264.6 193l.3-.1 .2 .3h-.6zM265.2 188.4h.2v.4h.6v.2h-.6l.1 1 .5 .1v.2a.55 .55 0 0 1-.8-.5v-.8h-.4v-.2h.4zM265.5 192.8h.2l.3 .9 .3-.9h.2l-.4 1h-.2zM266.5 188.3h.2v.8a.47 .47 0 0 1 .6-.3 .47 .47 0 0 1 .3 .6v.9h-.2v-1.1l-.3-.2-.3 .3-.1 1h-.2zM267.1 192.8h.2v.3h-.2zM267.1 193.6h.2v.2h-.2zM269.3 192.5l.5-.1v1.3h.3v.1h-.8v-.1h.3v-1.1h-.3zM269.6 188.4h.3v.8h.7v-.8h.3v1.9h-.3v-.9h-.7v.9h-.3zM271.1 188.4h.3l.5 1.7 .4-1.7h.3l-.6 1.9h-.3zM274.5 188.3h.3v.7a.56 .56 0 0 1 .7-.1 .56 .56 0 0 1 .2 .7 .56 .56 0 0 1-.2 .7 .56 .56 0 0 1-.7-.2v.2h-.3zM274.8 189.2l.2-.2a.53 .53 0 0 1 .5 .6 .53 .53 0 0 1-.5 .5l-.2-.3zM276.2 188.8h.6v1.3h.5v.2h-1.2v-.2h.5v-1.1h-.4z"/>
<path d="M276.6 188.3h.2v.3h-.2zM277.8 188.9a.67 .67 0 0 1 .7-.1 .67 .67 0 0 1 .4 .7v.8h-.3v-.2a.51 .51 0 0 1-.6 .2 .51 .51 0 0 1-.3-.6 .51 .51 0 0 1 .6-.3h.3a.47 .47 0 0 0-.3-.4 .47 .47 0 0 0-.5 .1zM278 189.6h.6a.42 .42 0 0 1-.2 .5 .42 .42 0 0 1-.5-.1zM279.5 188.9l.6-.1 .3 .1v.2a.37 .37 0 0 0-.5-.1 .37 .37 0 0 0-.2 .4 .56 .56 0 0 1 .6 .2 .56 .56 0 0 1 0 .6l-.8 .1-.1-.1v-.2a.45 .45 0 0 0 .4 .1 .45 .45 0 0 0 .3-.3l-.1-.1a.52 .52 0 0 1-.5-.2 .52 .52 0 0 1 0-.6zM282.3 189a.49 .49 0 0 0-.8 .3l.3 .2 .5 .1v.2l-.3 .4-.6-.1"/>
<circle cx="204.5" cy="189.5" r=".72"/>
<circle cx="218.9" cy="189.5" r=".72"/>
<circle cx="239.8" cy="189.5" r=".72"/>
<circle cx="244.6" cy="189.5" r=".72"/>
</g>
<text font-size="2.7" fill="#480000" x="178" y="190.3">Title: High performance condenser microphone preamp with HV bias</text>
<g font-size="2" fill="#480000">
<text x="178" y="180.7">spirit.re</text>
<text x="178" y="183.7">Sheet: Front courtyard area</text>
<text x="178" y="186.5">File: working.kicad_pcb</text>
<text x="178" y="193.9">Size: A4</text>
<text x="178" y="196.6">KiCad E.D.A. 7.0.6-7.0.6~ubuntu22.04.1 + KiBot v1.6.3</text>
<text x="200" y="193.9">Date: 2023-03-18</text>
<text x="263" y="196.6">Id: 4/6</text>
<text x="263" y="193.9">Rev: 1</text>
</g>
<g font-size="1.7" fill="#480000">
<text x="35" y="11.7">1</text>
<text x="85" y="11.7">2</text>
<text x="135" y="11.7">3</text>
<text x="185" y="11.7">4</text>
<text x="235" y="11.7">5</text>
<text x="285" y="11.7">6</text>
<text x="10.5" y="35.7">A</text>
<text x="285.5" y="35.7">A</text>
<text x="10.5" y="85.6">B</text>
<text x="285.5" y="85.6">B</text>
<text x="10.5" y="135.7">C</text>
<text x="285.5" y="135.7">C</text>
<text x="10.5" y="185.6">D</text>
<text x="285.5" y="185.6">D</text>
<text x="35" y="199.7">1</text>
<text x="85" y="199.7">2</text>
<text x="135" y="199.7">3</text>
<text x="185" y="199.7">4</text>
<text x="235" y="199.7">5</text>
<text x="285" y="199.7">6</text>
</g>
</svg>
